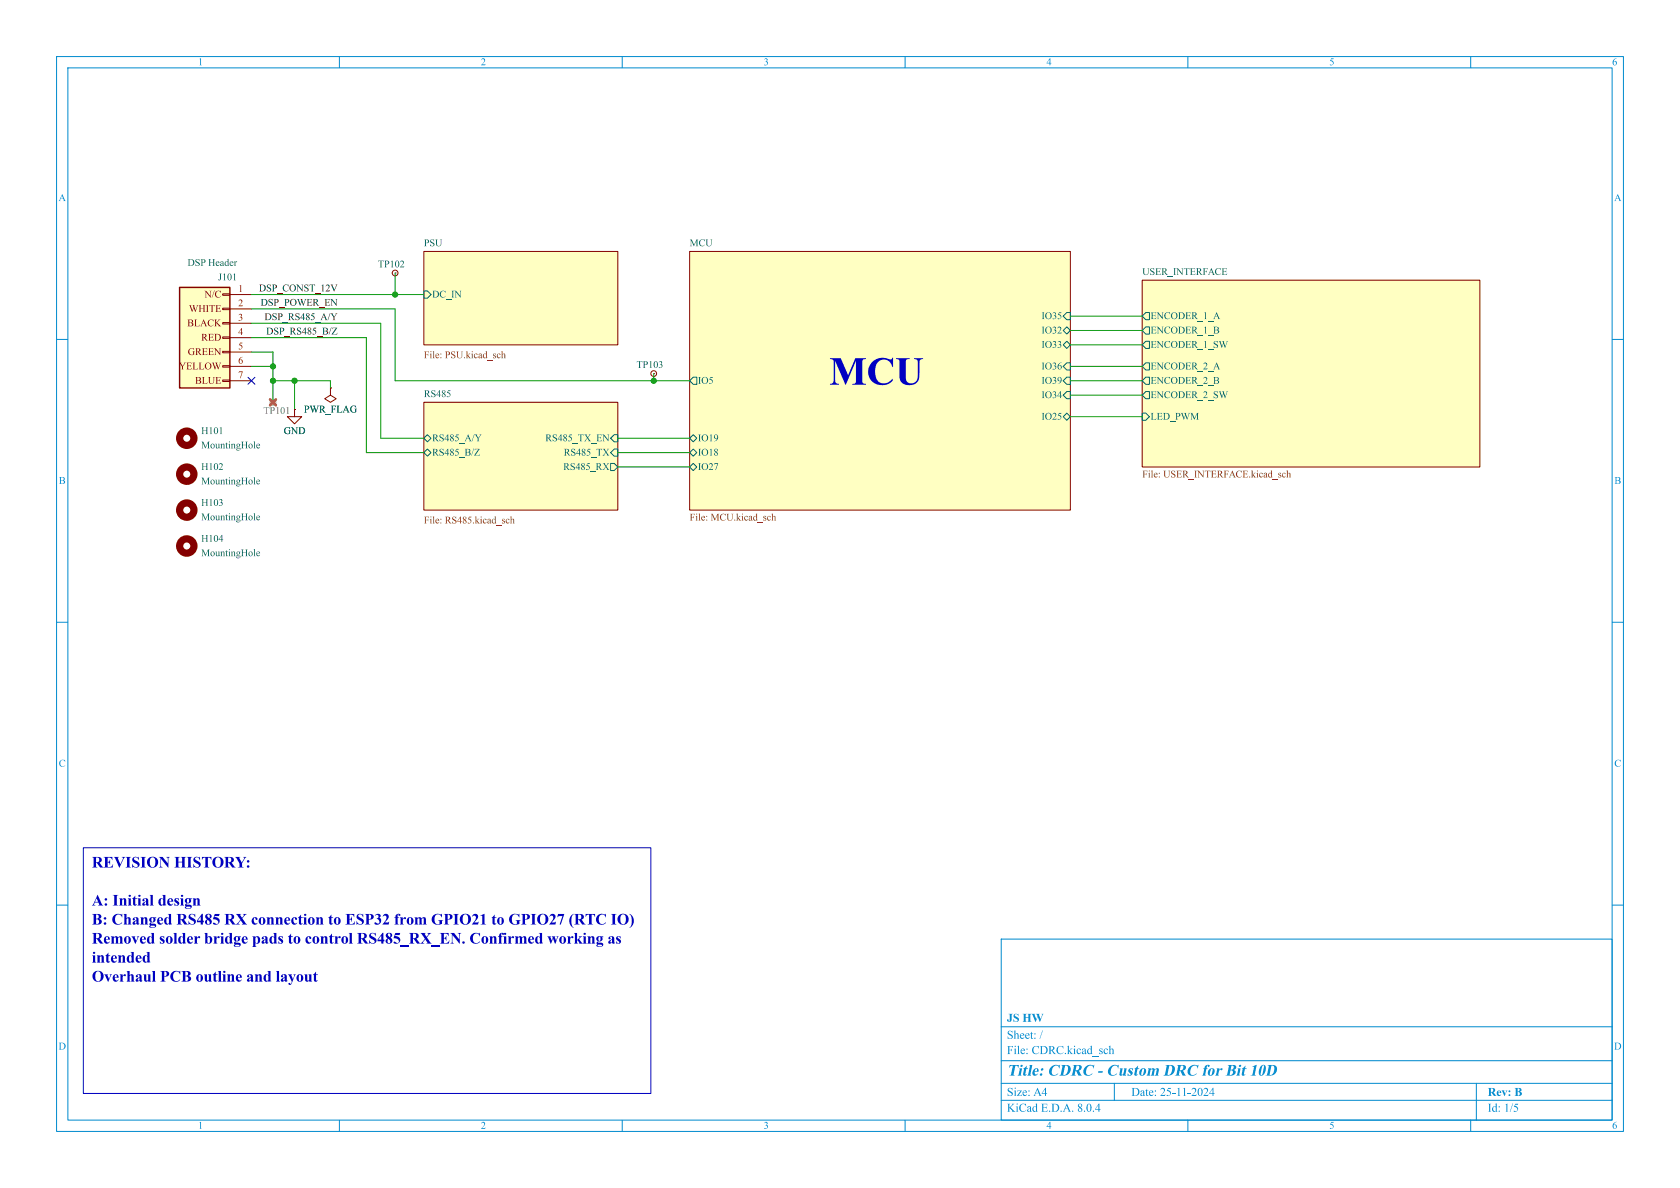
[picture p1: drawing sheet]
<svg xmlns="http://www.w3.org/2000/svg" width="297mm" height="210mm" viewBox="0 0 297 210" stroke-linecap="round" stroke-linejoin="round" font-family="sans-serif">
<g fill="none" stroke="#008bce" stroke-width=".18">
<path d="M10 10h277v190h-277zM12 12h273v186h-273zM60 10v2M110 10v2M160 10v2M210 10v2M260 10v2M10 60h2M285 60h2M10 110h2M285 110h2M10 160h2"/>
<path d="M285 160h2M177 166h108v32h-108zM60 198v2M110 198v2M160 198v2M177 194.5h108M177 191.5h108M177 187.5h108M177 181.5h108M197 191.5v3M210 198v2M260 198v2"/>
<path d="M261 191.5v6.5"/>
</g>
<g fill="#ffffc2" stroke="#ffffc2" stroke-width=".18">
<path d="M74.9 44.5h34.3v16.5h-34.3z"/>
<path d="M74.9 71.1h34.3v19.1h-34.3z"/>
<path d="M201.9 49.5h59.7v33.1h-59.7z"/>
<path d="M121.9 44.5h67.3v45.7h-67.3z"/>
</g>
<path d="M74.9 44.5h34.3v16.5h-34.3z" fill="none" stroke="#840000" stroke-width=".18"/>
<path d="M74.9 51.4h.7l.6 .7-.6 .6h-.7z" fill="none" stroke="#006464" stroke-width=".18"/>
<g fill="#725600">
<path d="M76.5 62.2l.2-.1v1.1l.2 .1h-.4l.1-.1v-.9z"/>
<path d="M79.8 62.2l.6-.1v.4a.28 .28 0 0 0-.2-.4 .28 .28 0 0 0-.3 .3 .28 .28 0 0 0 .3 .3 .38 .38 0 0 1 .2 .5 .38 .38 0 0 1-.6 .1h-.1v-.4a.33 .33 0 0 0 .3 .4 .33 .33 0 0 0 .4-.2l-.1-.2a.48 .48 0 0 1-.5-.7z"/>
<path d="M82.4 62.2l.2-.1v.8l.3-.3v-.1h.3l-.4 .3 .4 .5h-.3l-.3-.4v.4h.2h-.4l.1-.2v-.9z"/>
<path d="M85.8 62.2l.3-.1v1.1h.1l-.3 .1v-.1a.33 .33 0 0 1-.4 .1 .33 .33 0 0 1-.1-.4h.1l.2 .3h.2l-.1-.6h-.2l-.1 .3h-.1l.2-.4 .3 .1v-.4z"/>
<path d="M88.6 62.2l.2-.1v.6l.3-.2 .2 .1v.7h.1h-.4l.2-.1v-.5l-.2-.1-.2 .1 .1 .6h.1h-.4l.1-.1v-.9z"/>
<circle cx="76.2" cy="62.2" r=".1"/>
<circle cx="83.5" cy="62.2" r=".1"/>
</g>
<path d="M74.9 71.1h34.3v19.1h-34.3z" fill="none" stroke="#840000" stroke-width=".18"/>
<path d="M74.9 77.5l.7-.7 .6 .7-.6 .6zM107.9 77.5l.7-.7h.6v1.3h-.6zM108.6 79.4h.6v1.2h-.6l-.7-.6zM74.9 80l.7-.6 .6 .6-.6 .6zM107.9 81.9h.7l.6 .7-.6 .6h-.7z" fill="none" stroke="#006464" stroke-width=".18"/>
<g fill="#725600">
<path d="M76.5 91.4l.2-.1v1.1l.2 .1h-.4l.1-.1v-.8z"/>
<path d="M80 91.4l.6-.1v.4a.28 .28 0 0 0-.2-.4 .28 .28 0 0 0-.3 .3 .28 .28 0 0 0 .3 .3 .38 .38 0 0 1 .2 .5 .38 .38 0 0 1-.6 .1l-.1 .1v-.4a.33 .33 0 0 0 .3 .3 .33 .33 0 0 0 .4-.2l-.1-.2a.48 .48 0 0 1-.5-.7z"/>
<path d="M81.4 91.3h.1v.8h.1l-.1 .1v.3h-.2v-.3h-.5v-.1h.5v-.6l-.5 .6z"/>
<path d="M81.9 91.4a.3 .3 0 0 1 .5 0 .3 .3 0 0 1-.2 .5 .35 .35 0 0 1 .3 .3 .35 .35 0 0 1-.3 .4 .35 .35 0 0 1-.4-.4h.1a.22 .22 0 0 0 .4 .2 .22 .22 0 0 0 0-.3 .22 .22 0 0 0-.4 .1h-.1v-.1a.22 .22 0 0 0 .2-.2 .22 .22 0 0 0-.2-.2v-.2h.1l.3 .3a.22 .22 0 0 0 .1-.3 .22 .22 0 0 0-.4 0h-.1z"/>
<path d="M83.9 91.4l.3-.1v.8l.3-.3-.1-.1h.4l-.4 .3 .4 .5h-.4l-.2-.4v.4h.1h-.4l.2-.1v-1z"/>
<path d="M87.4 91.4l.2-.1v1.1l.2 .1-.3 .1v-.2a.34 .34 0 0 1-.4 .1 .34 .34 0 0 1-.2-.4h.2l.2 .3h.2l-.1-.6h-.2l-.1 .3h-.2l.2-.4 .4 .1v-.4z"/>
<path d="M90.1 91.4l.3-.1v.6l.2-.2 .3 .1v.7h.1h-.4l.2-.1-.1-.5-.1-.1-.2 .1v.6h.2h-.4l.1-.1v-.8z"/>
<circle cx="76.2" cy="91.4" r=".1"/>
<circle cx="85.1" cy="91.4" r=".1"/>
</g>
<path d="M201.9 49.5h59.7v33.1h-59.7z" fill="none" stroke="#840000" stroke-width=".18"/>
<path d="M202.6 55.2h.6v1.3h-.6l-.7-.6zM202.6 57.8h.6v1.3h-.6l-.7-.7zM201.9 73h.7l.6 .7-.6 .6h-.7zM202.6 66.7h.6v1.2h-.6l-.7-.6zM202.6 64.1h.6v1.3h-.6l-.7-.6zM202.6 69.2h.6v1.3h-.6l-.7-.6zM202.6 60.3h.6v1.3h-.6l-.7-.6z" fill="none" stroke="#006464" stroke-width=".18"/>
<g fill="#725600">
<path d="M203.5 83.3l.2-.1v1.1l.2 .1h-.4l.1-.1v-.9z"/>
<path d="M207.1 83.3l.6-.1v.4a.28 .28 0 0 0-.2-.4 .28 .28 0 0 0-.3 .3 .28 .28 0 0 0 .3 .2 .38 .38 0 0 1 .2 .6 .38 .38 0 0 1-.6 .1h-.1v-.4a.33 .33 0 0 0 .3 .3 .33 .33 0 0 0 .4-.1l-.1-.2a.48 .48 0 0 1-.5-.7z"/>
<path d="M217.8 83.2l.7 1.2h-.5l.1-.1-.1-.3h-.4l-.1 .3 .1 .1h-.4l.3-.5h.5l-.2-.4-.3 .4z"/>
<path d="M218.7 83.4l.3-.2h.5v.4a.47 .47 0 0 0-.6-.3 .47 .47 0 0 0-.2 .7 .44 .44 0 0 0 .4 .3 .44 .44 0 0 0 .4-.2 .58 .58 0 0 1-.8 .2 .58 .58 0 0 1 0-.9z"/>
<path d="M221.2 83.3l.2-.1v.7l.3-.2v-.1h.3l-.4 .3 .5 .5h-.4l-.3-.5 .1 .4 .1 .1h-.4l.1-.2v-.9z"/>
<path d="M224.6 83.3l.3-.1v1.1h.1l-.3 .1v-.1a.34 .34 0 0 1-.4 .1 .34 .34 0 0 1-.1-.4h.1l.2 .3 .2-.1-.1-.5-.1-.1-.2 .4h-.1l.2-.4h.3v-.3z"/>
<path d="M227.4 83.3l.3-.1v.5l.2-.1 .2 .1v.6l.1 .1h-.3l.1-.2v-.4l-.1-.1-.2 .1v.5l.1 .1h-.4l.1-.1v-.9z"/>
<circle cx="203.2" cy="83.2" r=".1"/>
<circle cx="222.3" cy="83.2" r=".1"/>
</g>
<path d="M121.9 44.5h67.3v45.7h-67.3z" fill="none" stroke="#840000" stroke-width=".18"/>
<path d="M188 58.4l.6-.6 .6 .6-.6 .7zM188.6 55.2h.6v1.3h-.6l-.6-.6zM121.9 77.5l.7-.7 .6 .7-.6 .6zM121.9 67.3l.7-.6h.6v1.2h-.6zM188 61l.6-.7 .6 .7-.6 .6zM188 73.7l.6-.7 .6 .7-.6 .6zM188.6 69.2h.6v1.3h-.6l-.6-.6zM188.6 64.1h.6v1.3h-.6l-.6-.6zM188.6 66.7h.6v1.2h-.6l-.6-.6zM121.9 80l.7-.6 .6 .6-.6 .6zM121.9 82.6l.7-.7 .6 .7-.6 .6z" fill="none" stroke="#006464" stroke-width=".18"/>
<g fill="#725600">
<path d="M123.5 90.9l.2-.1v1.1l.2 .1h-.4l.1-.1v-.9z"/>
<path d="M127.4 91l.4-.2h.5v.4a.47 .47 0 0 0-.7-.3 .47 .47 0 0 0-.1 .7 .44 .44 0 0 0 .4 .4 .44 .44 0 0 0 .4-.3 .58 .58 0 0 1-.9 .2 .58 .58 0 0 1 0-.9z"/>
<path d="M130.1 90.9l.3-.1v.8l.3-.3-.1-.1h.4l-.4 .3 .4 .5h-.4l-.2-.4v.4h.1h-.4l.2-.2v-.9z"/>
<path d="M133.6 90.9l.2-.1v1.1h.2l-.3 .1v-.1a.33 .33 0 0 1-.4 .1 .33 .33 0 0 1-.2-.4h.2l.2 .3h.2l-.1-.6h-.2l-.1 .3h-.2l.2-.4 .4 .1v-.4z"/>
<path d="M136.3 90.9l.3-.1v.6l.2-.2 .3 .1v.7h.1h-.4l.2-.1-.1-.5-.1-.1-.2 .1v.6h.2h-.4l.1-.1v-.9z"/>
<circle cx="123.2" cy="90.9" r=".1"/>
<circle cx="131.3" cy="90.9" r=".1"/>
</g>
<g fill="none" stroke="#840000" stroke-width="1.3">
<circle cx="33" cy="77.5" r="1.27"/>
<circle cx="33" cy="96.5" r="1.27"/>
<circle cx="33" cy="90.2" r="1.27"/>
<circle cx="33" cy="83.8" r="1.27"/>
</g>
<g fill="none" stroke="#840000" stroke-width=".18">
<path d="M52.1 72.4v1.3h1.2l-1.2 1.2-1.3-1.2h1.3M52.1 72.4h.1M58.4 68.6v1.3l1 .6-1 .6-1-.6 1-.6M58.4 68.6h.1"/>
<circle cx="69.9" cy="48.3" r=".51"/>
</g>
<g fill="none" stroke="#a1a1a1" stroke-width=".18">
<path d="M48.3 71.1h.1"/>
<circle cx="48.3" cy="71.1" r=".51"/>
</g>
<path d="M47.8 70.6l1 1M48.8 70.6l-1 1" fill="none" stroke="#e65255" stroke-width=".46"/>
<path d="M31.7 50.8h8.9v17.8h-8.9z" fill="#ffffc2"/>
<path d="M39.4 51.9h1.2v.3h-1.2zM39.4 54.5h1.2v.2h-1.2zM39.4 57h1.2v.3h-1.2zM39.4 59.6h1.2v.2h-1.2zM39.4 62.1h1.2v.3h-1.2zM39.4 64.6h1.2v.3h-1.2zM39.4 67.2h1.2v.2h-1.2z" fill="none" stroke="#840000" stroke-width=".18"/>
<path d="M31.7 50.8h8.9v17.8h-8.9z" fill="none" stroke="#840000" stroke-width=".25"/>
<path d="M38.1 66.6h.9v.3l-.1-.2h-.5v.5h.4l.1-.2v.4l-.1-.1-.4-.1v.5l.4 .1 .3-.3-.1 .3h-.9l.1-.2v-.9z" fill="#840000"/>
<g fill="none" stroke="#840000" stroke-width=".18">
<path d="M40.6 52.1h3.8M40.6 54.6h3.8M40.6 57.2h3.8M40.6 59.7h3.8M40.6 62.2h3.8M40.6 64.8h3.8M40.6 67.3h3.8"/>
<circle cx="115.6" cy="66" r=".51"/>
</g>
<path d="M14.7 149.9h100.4v43.4h-100.4z" fill="none" stroke="#0000c2" stroke-width=".18"/>
<g fill="#0000c2">
<path d="M23.5 151.6l.5-.1a.26 .26 0 0 0 .5 0v.6a.41 .41 0 0 0-.3-.5 .41 .41 0 0 0-.5 .3 1.51 1.51 0 0 1 1 1 .84 .84 0 0 1-1.2 .4l-.1 .1v-.7a.47 .47 0 0 0 .4 .6 .47 .47 0 0 0 .5-.4 1.41 1.41 0 0 1-.9-1z"/>
<path d="M26.3 151.7a.99 .99 0 0 1 1.5 .2 .99 .99 0 0 1-.6 1.5 .99 .99 0 0 1-1.2-1h.5v.3a.52 .52 0 0 0 .6 .6 .52 .52 0 0 0 .4-.8 .62 .62 0 0 0-.1-.7 .62 .62 0 0 0-.7-.1l-.2 .7h-.5z"/>
<path d="M34.3 151.6l.6-.1a.26 .26 0 0 0 .4 0v.6a.41 .41 0 0 0-.3-.5 .41 .41 0 0 0-.5 .3 1.51 1.51 0 0 1 1 1 .84 .84 0 0 1-1.2 .4l-.1 .1v-.7a.47 .47 0 0 0 .4 .6 .47 .47 0 0 0 .6-.4h-.1a1.41 1.41 0 0 1-.9-1z"/>
<path d="M37.8 151.7a.99 .99 0 0 1 1.6 .2 .99 .99 0 0 1-.6 1.5 .99 .99 0 0 1-1.3-1h.5v.3a.52 .52 0 0 0 .6 .6 .52 .52 0 0 0 .4-.8 .62 .62 0 0 0-.1-.7 .62 .62 0 0 0-.6-.1l-.3 .7h-.5z"/>
<path d="M17.2 158.2l1 1.9h-.9l.3-.2-.2-.4h-.7l-.1 .4 .3 .2h-.6l.4-.7h.7l-.3-.6-.3 .6h-.1z"/>
<path d="M19.9 158.2h1l-.2 .2v.1v1.4l.2 .2h-1l.3-.2v-.1v-1.4z"/>
<path d="M26.5 158.2h.5v1.7l.2 .2h-.7l.1-.3v-1.4z"/>
<path d="M28.7 158.2h.5v1.6l.2 .2-.5 .1v-.2a.5 .5 0 0 1-.7 .1 .5 .5 0 0 1-.2-.6h.4a.3 .3 0 0 0 0 .4 .3 .3 0 0 0 .5 0v-.7a.25 .25 0 0 0-.4-.2 .25 .25 0 0 0-.1 .4v.1h-.4a.49 .49 0 0 1 .3-.5 .49 .49 0 0 1 .6 .1l-.1-.7z"/>
<path d="M20.2 161.8a1.37 1.37 0 0 1 1.3-.2l.1-.1v.7a.68 .68 0 0 0-.9-.5 .68 .68 0 0 0-.4 1 .65 .65 0 0 0 .5 .6 .65 .65 0 0 0 .8-.3 .91 .91 0 0 1-1.5 .2 .97 .97 0 0 1 .1-1.4z"/>
<path d="M33.5 161.7l.5-.2a.26 .26 0 0 0 .5 0v.7a.41 .41 0 0 0-.3-.6 .41 .41 0 0 0-.5 .4 1.51 1.51 0 0 1 .9 1 .84 .84 0 0 1-1.2 .4l-.1 .1 .1-.7a.47 .47 0 0 0 .3 .6 .47 .47 0 0 0 .6-.4 1.41 1.41 0 0 1-1-1z"/>
<path d="M35.7 161.5h.2v1.3h.1v.2h-.1v.4h-.4v-.4h-.7v-.2h.7v-.8l-.6 .8h-.1z"/>
<path d="M36.4 161.7a.52 .52 0 0 1 .7-.2 .52 .52 0 0 1 .2 .8l-.2 .1a.59 .59 0 0 1 .1 1 .59 .59 0 0 1-1-.4h.4a.29 .29 0 0 0 .2 .4 .29 .29 0 0 0 .3-.2 .29 .29 0 0 0-.1-.4l-.3-.2-.1 .4h-.4l.1-.3 .3-.2-.3-.2v-.5h.3l.3 .4 .1 .1v-.1a.3 .3 0 0 0 .1-.4 .3 .3 0 0 0-.5 0h-.3z"/>
<path d="M63.2 161.7l.5-.2a.26 .26 0 0 0 .5 0v.7a.41 .41 0 0 0-.3-.6 .41 .41 0 0 0-.5 .4 1.51 1.51 0 0 1 .9 1 .84 .84 0 0 1-1.2 .4l-.1 .1 .1-.7a.47 .47 0 0 0 .3 .6 .47 .47 0 0 0 .6-.4 1.41 1.41 0 0 1-1-1z"/>
<path d="M66.4 161.7a.45 .45 0 0 1 .6-.2 .45 .45 0 0 1 .2 .6l-.1 .1a.67 .67 0 0 1 .1 1 .67 .67 0 0 1-1 0 .24 .24 0 0 1 .2-.2 .24 .24 0 0 1 .3 .2 .39 .39 0 0 0 .4-.3 .39 .39 0 0 0-.4-.4l-.1-.1a.35 .35 0 0 0 .3-.6 .35 .35 0 0 0-.6 .1z"/>
<path d="M67.8 161.7a.56 .56 0 0 1 .9 .1 .56 .56 0 0 1-.3 .8l-.4 .5h.6l.2-.2-.1 .5h-1.1a1.53 1.53 0 0 0 .6-1.5 .41 .41 0 0 0-.6 .1z"/>
<path d="M70.1 161.7l.2-.2a.24 .24 0 0 1 .4 .1 .24 .24 0 0 1-.1 .3l-.3-.2v.5h.2v.1h-.2v1l.2 .1h-.8l.2-.2v-.9h-.2v-.1h.2z"/>
<path d="M76.6 161.8a1.38 1.38 0 0 1 1.4-.2l.1-.1v.7a.7 .7 0 0 0-.9-.5 .7 .7 0 0 0-.4 .9 .63 .63 0 0 0 .2 .6 .63 .63 0 0 0 .7 .1v-.5l-.2-.1h.9l-.2 .1-.1 .5a1.12 1.12 0 0 1-1.2 .1 1.12 1.12 0 0 1-.5-1.2z"/>
<path d="M81.6 161.8a.99 .99 0 0 1 1.5 .2 .99 .99 0 0 1-.5 1.4 .99 .99 0 0 1-1.3-.9h.5v.2a.52 .52 0 0 0 .6 .7 .52 .52 0 0 0 .4-.8 .62 .62 0 0 0-.1-.7 .62 .62 0 0 0-.7-.2l-.2 .8h-.5z"/>
<path d="M83.6 161.7a.56 .56 0 0 1 .9 .1 .56 .56 0 0 1-.3 .8l-.4 .5h.6l.2-.2-.1 .5h-1.1a1.53 1.53 0 0 0 .6-1.5 .41 .41 0 0 0-.5 .1z"/>
<path d="M84.9 161.8l.8-.3v1.8l.2 .1h-.9l.2-.1 .1-1.2-.1-.2z"/>
<path d="M90.3 161.8a1.45 1.45 0 0 1 1.4-.2l.1-.1v.7a.7 .7 0 0 0-.9-.5 .7 .7 0 0 0-.4 .9 .63 .63 0 0 0 .2 .6 .63 .63 0 0 0 .7 .1v-.5l-.3-.1h.9l-.2 .1v.5a1.12 1.12 0 0 1-1.3 .1 1.12 1.12 0 0 1-.5-1.2z"/>
<path d="M95.2 161.8a.99 .99 0 0 1 1.6 .2 .99 .99 0 0 1-.6 1.4 .99 .99 0 0 1-1.2-.9h.5v.2a.52 .52 0 0 0 .5 .7 .52 .52 0 0 0 .4-.8 .62 .62 0 0 0 0-.7 .62 .62 0 0 0-.7-.2l-.2 .8h-.5z"/>
<path d="M97.3 161.7a.56 .56 0 0 1 .9 .1 .56 .56 0 0 1-.3 .8l-.4 .5h.6l.2-.2-.1 .5h-1.1a1.53 1.53 0 0 0 .6-1.5 .41 .41 0 0 0-.6 .1z"/>
<path d="M101 161.8l.4-.3a2.06 2.06 0 0 0 0 2.5 1.4 1.4 0 0 1-.4-2.2z"/>
<path d="M105.7 161.8a1.37 1.37 0 0 1 1.3-.2l.1-.1v.7a.68 .68 0 0 0-.9-.5 .68 .68 0 0 0-.3 1 .65 .65 0 0 0 .5 .6 .65 .65 0 0 0 .7-.3 .91 .91 0 0 1-1.4 .2 .97 .97 0 0 1 0-1.4z"/>
<path d="M109.4 161.8a.99 .99 0 0 1 1.6 .2 .99 .99 0 0 1-.6 1.4 .99 .99 0 0 1-1.2-.9h.5v.2a.52 .52 0 0 0 .5 .7 .52 .52 0 0 0 .4-.8 .62 .62 0 0 0 0-.7 .62 .62 0 0 0-.7-.2l-.2 .8h-.5z"/>
<path d="M111.3 161.5a1.38 1.38 0 0 1 .8 1.3 1.38 1.38 0 0 1-.8 1.2 2.06 2.06 0 0 0 0-2.5z"/>
<path d="M65.4 165l.5-.1a.26 .26 0 0 0 .5 0v.6a.41 .41 0 0 0-.3-.5 .41 .41 0 0 0-.5 .3 1.51 1.51 0 0 1 1 1.1 .83 .83 0 0 1-1.2 .3l-.1 .1v-.7a.47 .47 0 0 0 .4 .6 .47 .47 0 0 0 .5-.3v-.1a1.41 1.41 0 0 1-.9-1z"/>
<path d="M67.6 164.9h.2v1.2h.2v.3h-.2v.4h-.4v-.4h-.7v-.3h.7v-.7l-.5 .7h-.2z"/>
<path d="M68.3 165.1a.52 .52 0 0 1 .7-.2 .52 .52 0 0 1 .2 .7l-.2 .1a.59 .59 0 0 1 .1 1 .59 .59 0 0 1-.9-.3h.3a.29 .29 0 0 0 .2 .3 .29 .29 0 0 0 .4-.2 .29 .29 0 0 0-.2-.3l-.3-.2-.1 .4h-.3l.1-.3 .2-.2-.2-.3-.1-.4h.4l.2 .4 .1 .1 .1-.1a.3 .3 0 0 0 0-.5 .3 .3 0 0 0-.4 0l-.4 .1z"/>
<path d="M83.4 165.2a1.37 1.37 0 0 1 1.4-.2l.1-.1v.6a.68 .68 0 0 0-1-.4 .68 .68 0 0 0-.3 .9 .65 .65 0 0 0 .5 .7 .65 .65 0 0 0 .7-.3 .91 .91 0 0 1-1.4 .2 .97 .97 0 0 1 0-1.4z"/>
<path d="M88.4 165l.3-.1a.24 .24 0 0 1 .3 0 .24 .24 0 0 1 0 .4l-.4-.3v.5h.2v.1h-.2v1l.2 .2h-.7l.1-.3v-.9h-.1v-.1h.1z"/>
<path d="M23.1 168.3h.5v1.6l.2 .2-.5 .1v-.2a.5 .5 0 0 1-.7 .1 .5 .5 0 0 1-.2-.6h.4a.3 .3 0 0 0 0 .4 .3 .3 0 0 0 .5 0v-.7a.25 .25 0 0 0-.3-.3 .25 .25 0 0 0-.2 .4v.2h-.4a.49 .49 0 0 1 .3-.6 .49 .49 0 0 1 .6 .1l-.1-.6z"/>
<path d="M25.9 168.3h.5v1.6l.2 .2-.5 .1v-.2a.5 .5 0 0 1-.7 .1 .5 .5 0 0 1-.2-.6h.4a.3 .3 0 0 0 0 .4 .3 .3 0 0 0 .5 0v-.7a.25 .25 0 0 0-.3-.3 .25 .25 0 0 0-.2 .4v.2h-.4a.49 .49 0 0 1 .3-.6 .49 .49 0 0 1 .6 .1l-.1-.6z"/>
<path d="M16.6 171.9a.99 .99 0 0 1 1.6 .2 .99 .99 0 0 1-.6 1.4 .99 .99 0 0 1-1.3-.9h.5v.2a.52 .52 0 0 0 .6 .6 .52 .52 0 0 0 .4-.7 .62 .62 0 0 0-.1-.7 .62 .62 0 0 0-.6-.2l-.3 .8h-.5z"/>
<path d="M30.4 171.9a1.37 1.37 0 0 1 1.4-.2l.1-.1v.7a.68 .68 0 0 0-.9-.5 .68 .68 0 0 0-.4 1 .65 .65 0 0 0 .5 .6 .65 .65 0 0 0 .7-.3 .91 .91 0 0 1-1.4 .2 .97 .97 0 0 1 0-1.4z"/>
<circle cx="22.9" cy="158.4" r=".2"/>
<circle cx="24.6" cy="158.4" r=".2"/>
<circle cx="32.2" cy="158.4" r=".2"/>
<circle cx="54" cy="161.7" r=".2"/>
<circle cx="39.7" cy="171.8" r=".2"/>
</g>
<g fill="none" stroke="#009600" stroke-width=".18">
<path d="M44.4 54.6h25.4v12.7h52.1M44.4 59.7h20.4v20.3h10.1M44.4 57.2h22.9v20.3h7.6M44.4 52.1h30.5M69.8 48.3v3.8M189.2 55.9h12.7M189.2 58.4h12.7M44.4 64.8h3.9M44.4 62.2h3.9v8.9M48.3 67.3h10.1v1.3M52.1 67.3v5.1M109.2 77.5h12.7"/>
<path d="M115.6 66v1.3M189.2 67.3h12.7M189.2 64.8h12.7M189.2 69.9h12.7M189.2 61h12.7M189.2 73.7h12.7M109.2 80h12.7M109.2 82.6h12.7"/>
</g>
<path d="M43.8 66.7l1.3 1.2M45.1 66.7l-1.3 1.2" fill="none" stroke="#000084" stroke-width=".18"/>
<path d="M52.1 72.4h.1M58.4 68.6h.1" fill="none" stroke="#840000" stroke-width=".18"/>
<path d="M48.3 71.1h.1" fill="none" stroke="#a1a1a1" stroke-width=".18"/>
<path d="M47.8 70.6l1 1M48.8 70.6l-1 1" fill="none" stroke="#e65255" stroke-width=".46"/>
<g fill="#009600" stroke="#009600" stroke-width=".18">
<circle cx="69.8" cy="52.1" r=".46"/>
<circle cx="115.6" cy="67.3" r=".46"/>
<circle cx="48.3" cy="67.3" r=".46"/>
<circle cx="48.3" cy="64.8" r=".46"/>
<circle cx="52.1" cy="67.3" r=".46"/>
</g>
<text font-size="7" fill="#0000c2" x="146.6" y="69.8">MCU</text>
<g font-size="2.8" fill="#0000c2">
<text x="16.2" y="154.5">REVISION HISTORY:</text>
<text x="16.2" y="161.2">A: Initial design</text>
<text x="16.2" y="164.6">B: ChangedRS485RX connectiontoESP32fromGPIO21 toGPIO27 (RTC IO)</text>
<text x="16.2" y="167.9">RemovedsolderbridgepadstocontrolRS485_RX_EN.Confirmedworkingas</text>
<text x="16.2" y="171.3">intended</text>
<text x="16.2" y="174.6">OverhaulPCBoutlineandlayout</text>
</g>
<text font-size="2.8" fill="#008bce" x="178" y="190.9">Title:CDRC - CustomDRC forBit10D</text>
<g font-size="2.1" fill="#008bce">
<text x="178" y="184.2">Sheet:/</text>
<text x="178" y="181.2">JSHW</text>
<text x="178" y="186.9">File: CDRC.kicad_sch</text>
<text x="178" y="197.1">KiCadE.D.A. 8.0.4</text>
<text x="178" y="194.3">Size:A4</text>
<text x="200" y="194.3">Date:25-11-2024</text>
<text x="263" y="194.3">Rev:B</text>
<text x="263" y="197.1">Id: 1/5</text>
</g>
<g font-size="1.8" fill="#008bce">
<text x="35" y="12">1</text>
<text x="85" y="12">2</text>
<text x="135" y="12">3</text>
<text x="185" y="12">4</text>
<text x="235" y="12">5</text>
<text x="285" y="12">6</text>
<text x="10.3" y="36">A</text>
<text x="285.3" y="36">A</text>
<text x="10.4" y="86">B</text>
<text x="285.4" y="86">B</text>
<text x="10.4" y="136">C</text>
<text x="285.4" y="136">C</text>
<text x="10.3" y="186">D</text>
<text x="285.3" y="186">D</text>
<text x="35" y="200">1</text>
<text x="85" y="200">2</text>
<text x="135" y="200">3</text>
<text x="185" y="200">4</text>
<text x="235" y="200">5</text>
<text x="285" y="200">6</text>
</g>
<g font-size="1.8" fill="#006464">
<text x="33.1" y="47.5">DSPHeader</text>
<text x="66.8" y="47.7">TP102</text>
<text x="74.9" y="43.7">PSU</text>
<text x="121.9" y="43.7">MCU</text>
<text x="38.6" y="50">J101</text>
<text x="76.4" y="53.1">DC_IN</text>
<text x="201.9" y="48.8">USER_INTERFACE</text>
<text x="184.1" y="59.4">IO32</text>
<text x="184.1" y="56.9">IO35</text>
<text x="203.4" y="56.9">ENCODER_1_A</text>
<text x="203.4" y="59.4">ENCODER_1_B</text>
<text x="112.5" y="65.5">TP103</text>
<text x="184.1" y="62">IO33</text>
<text x="184.1" y="65.8">IO36</text>
<text x="203.4" y="65.8">ENCODER_2_A</text>
<text x="203.4" y="62">ENCODER_1_SW</text>
<text x="74.9" y="70.4">RS485</text>
<text x="123.4" y="68.3">IO5</text>
<text x="184.1" y="70.8">IO34</text>
<text x="184.1" y="68.3">IO39</text>
<text x="203.4" y="68.3">ENCODER_2_B</text>
<text x="203.4" y="70.8">ENCODER_2_SW</text>
<text x="35.6" y="77.2">H101</text>
<text x="50.1" y="77.2">GND</text>
<text x="53.7" y="73.4">PWR_FLAG</text>
<text x="184.1" y="74.7">IO25</text>
<text x="203.4" y="74.7">LED_PWM</text>
<text x="35.6" y="83.5">H102</text>
<text x="35.6" y="79.7">MountingHole</text>
<text x="76.4" y="78.5">RS485_A/Y</text>
<text x="76.4" y="81">RS485_B/Z</text>
<text x="96.4" y="78.5">RS485_TX_EN</text>
<text x="99.6" y="83.5">RS485_RX</text>
<text x="99.7" y="81">RS485_TX</text>
<text x="123.4" y="78.5">IO19</text>
<text x="123.4" y="81">IO18</text>
<text x="123.4" y="83.5">IO27</text>
<text x="35.6" y="86.1">MountingHole</text>
<text x="35.6" y="89.9">H103</text>
<text x="35.6" y="92.4">MountingHole</text>
<text x="35.6" y="96.2">H104</text>
<text x="35.6" y="98.8">MountingHole</text>
</g>
<g font-size="1.8" fill="#840000">
<text x="36.2" y="53.1">N/C</text>
<text x="33.1" y="58.1">BLACK</text>
<text x="33.4" y="55.6">WHITE</text>
<text x="31.6" y="65.8">YELLOW</text>
<text x="33.2" y="63.2">GREEN</text>
<text x="35.6" y="60.7">RED</text>
<text x="33.8" y="68.3">BLUE</text>
</g>
<g font-size="1.8" fill="#a90000">
<text x="42.1" y="51.8">1</text>
<text x="42.1" y="54.4">2</text>
<text x="42.1" y="56.9">3</text>
<text x="42.1" y="59.4">4</text>
<text x="42.1" y="62">5</text>
<text x="42.1" y="64.5">6</text>
<text x="42.1" y="67.1">7</text>
</g>
<g font-size="1.8" fill="#0f0f0f">
<text x="45.8" y="51.7">DSP_CONST_12V</text>
<text x="46.1" y="54.3">DSP_POWER_EN</text>
<text x="46.8" y="56.8">DSP_RS485_A/Y</text>
<text x="47" y="59.3">DSP_RS485_B/Z</text>
</g>
<g font-size="1.8" fill="#725600">
<text x="74.9" y="64">File: PSU.kicad_sch</text>
<text x="201.9" y="85.1">File: USER_INTERFACE.kicad_sch</text>
<text x="74.9" y="93.2">File: RS485.kicad_sch</text>
<text x="121.9" y="92.7">File: MCU.kicad_sch</text>
</g>
<text font-size="1.8" fill="#989898" x="46.6" y="73.6">TP101</text>
</svg>
